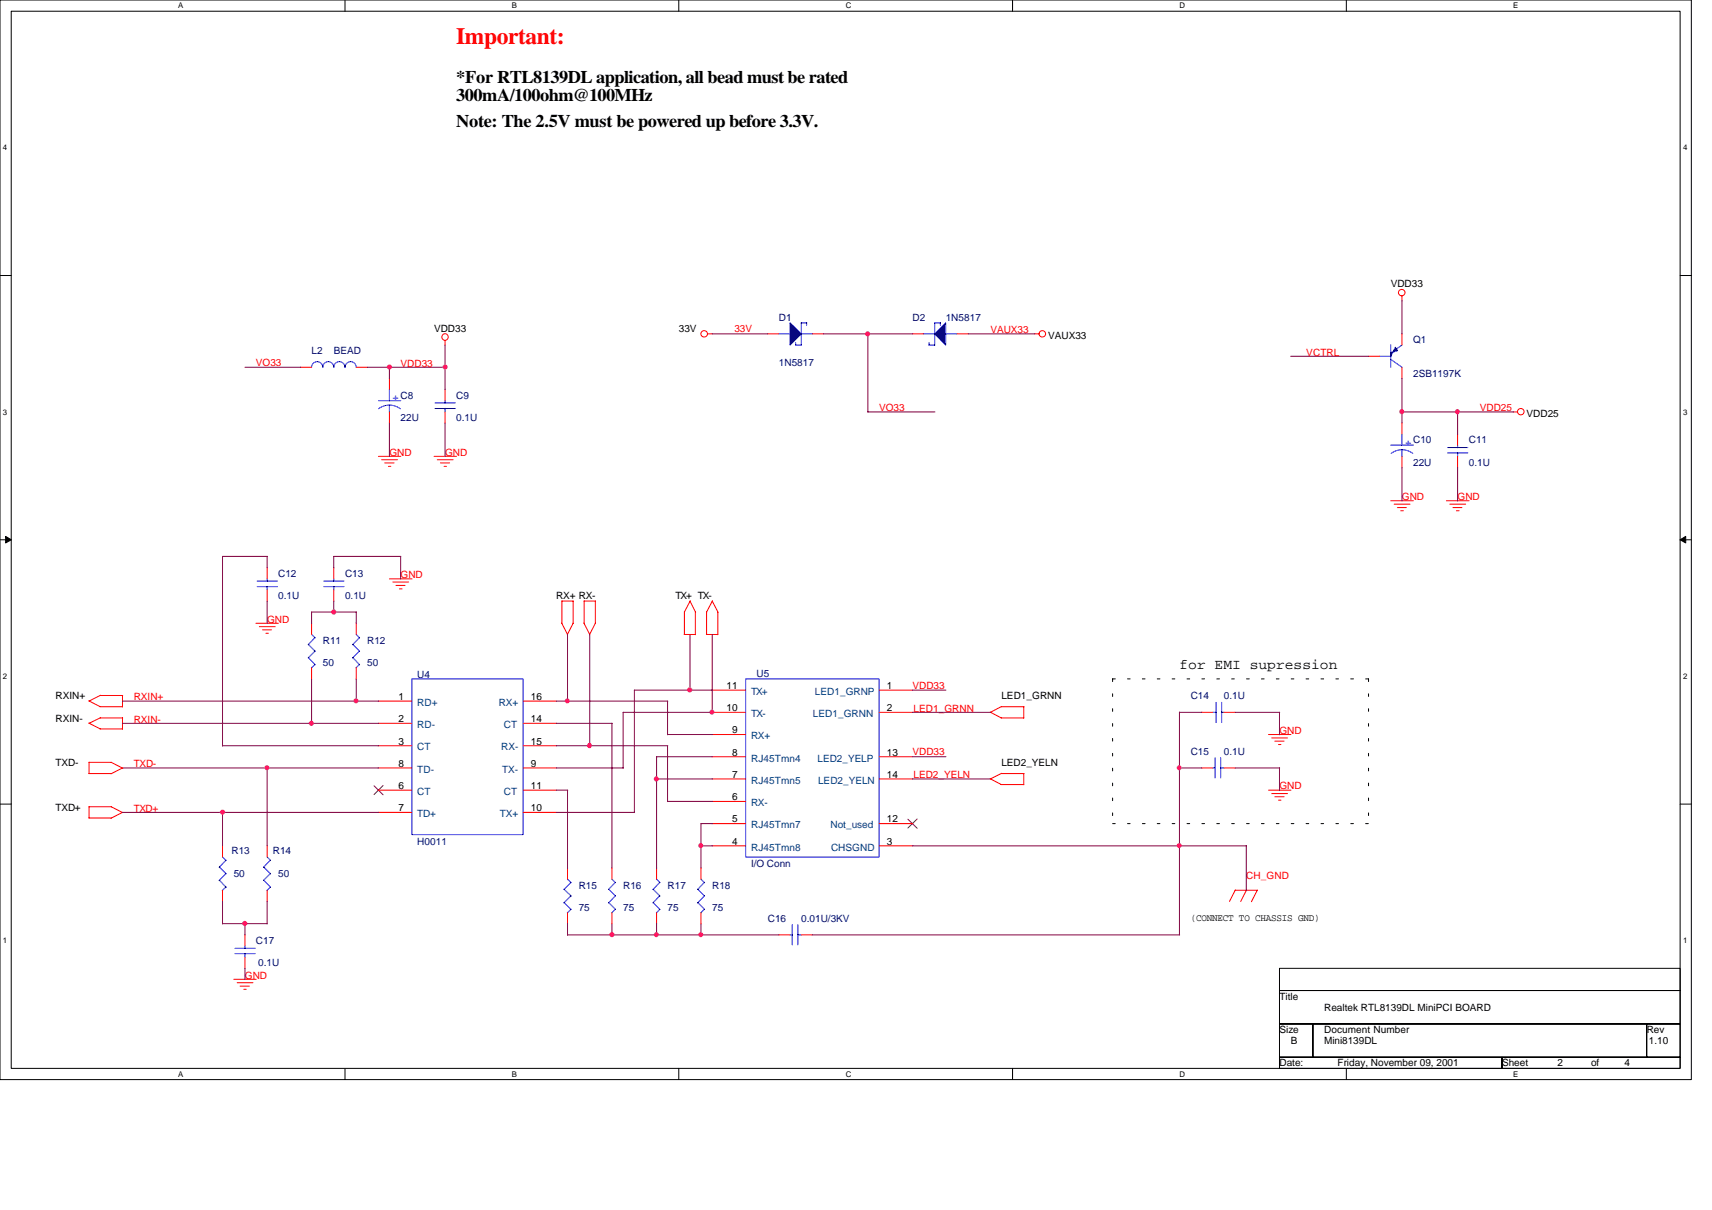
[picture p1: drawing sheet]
<svg xmlns="http://www.w3.org/2000/svg" width="297mm" height="210mm" viewBox="0 0 297 210" stroke-linecap="round" stroke-linejoin="round" font-family="sans-serif">
<path d="M0 0h293.5v187.3h-293.5zM1.9 1.9h289.6v183.4h-289.6z" fill="none" stroke="#000" stroke-width=".17"/>
<g fill="#fff">
<path d="M30.9 .2h.9v1.5h-.9z"/>
<path d="M30.9 185.5h.9v1.6h-.9z"/>
</g>
<path d="M59.9 0v1.9M59.9 185.3v2" fill="none" stroke="#000" stroke-width=".17"/>
<g fill="#fff">
<path d="M88.8 .2h.9v1.5h-.9z"/>
<path d="M88.8 185.5h.9v1.6h-.9z"/>
</g>
<path d="M117.8 0v1.9M117.8 185.3v2" fill="none" stroke="#000" stroke-width=".17"/>
<g fill="#fff">
<path d="M146.7 .2h1v1.5h-1z"/>
<path d="M146.7 185.5h1v1.6h-1z"/>
</g>
<path d="M175.7 0v1.9M175.7 185.3v2" fill="none" stroke="#000" stroke-width=".17"/>
<g fill="#fff">
<path d="M204.6 .2h1v1.5h-1z"/>
<path d="M204.6 185.5h1v1.6h-1z"/>
</g>
<path d="M233.6 0v1.9M233.6 185.3v2" fill="none" stroke="#000" stroke-width=".17"/>
<g fill="#fff">
<path d="M262.6 .2h.8v1.5h-.8z"/>
<path d="M262.6 185.5h.8v1.6h-.8z"/>
<path d="M.5 24.8h.8v1.6h-.8z"/>
<path d="M292 24.8h.8v1.6h-.8z"/>
<path d="M.5 70.7h.8v1.5h-.8z"/>
<path d="M292 70.7h.8v1.5h-.8z"/>
</g>
<path d="M0 47.8h1.9M291.5 47.8h2" fill="none" stroke="#000" stroke-width=".17"/>
<g fill="#fff">
<path d="M.5 116.5h.8v1.6h-.8z"/>
<path d="M292 116.5h.8v1.6h-.8z"/>
</g>
<path d="M0 93.6h1.9M291.5 93.6h2" fill="none" stroke="#000" stroke-width=".17"/>
<g fill="#000" stroke="#000" stroke-width=".17">
<path d="M1 93l.9 .6-.9 .6z" fill-rule="evenodd"/>
<path d="M291.5 93.6l1-.6v1.2z" fill-rule="evenodd"/>
</g>
<g fill="#fff">
<path d="M.5 162.4h.8v1.5h-.8z"/>
<path d="M292 162.4h.8v1.5h-.8z"/>
</g>
<path d="M0 139.5h1.9M291.5 139.5h2M222 177.6h5.8v5.8h-5.8zM222 168h69.5v3.8h-69.5zM222 171.8h69.5v5.8h-69.5zM227.8 177.6h57.9v5.8h-57.9zM285.7 177.6h5.8v5.8h-5.8zM222 183.4h38.6v1.9h-38.6zM260.6 183.4h30.9v1.9h-30.9z" fill="none" stroke="#000" stroke-width=".17"/>
<path d="M193 117.8v25.1M193 117.8h44.5M237.4 117.8v25.1M193 142.9h44.5" fill="none" stroke="#000" stroke-width=".17" stroke-dasharray=".5 2.1"/>
<g fill="none" stroke="#f00" stroke-width=".17">
<path d="M77.2 59.1v.8M122.8 57.9h.8M133.2 57.9h1.9M140.9 57.9h2M158.3 57.9h1.9M166 57.9h2M179.5 57.9h.8M243.2 51.4v.8M243.2 57.9v2M52.1 63.7h2M61.8 63.7h2M65.7 79.2h3.9"/>
<path d="M66.2 79.8h2.8M67.6 65.6v2M67.6 71.5v1.9M75.3 79.2h3.9M75.9 79.8h2.7M77.2 67.5v2M77.2 71.5v1.9M237.4 61.8h2M243.2 63.7v2M243.2 73.3v2M243.2 79.2v2M252.9 75.3v1.9"/>
<path d="M252.9 79.2v2M262.5 71.5h.8M46.4 98.4v2M57.9 98.4v2M66.8 80.3h1.6M67.4 80.9h.4M76.4 80.3h1.6M77 80.9h.5M241.3 86.9h3.9M241.9 87.5h2.7M242.4 88.1h1.6M243 88.6h.5"/>
<path d="M251 86.9h3.9M251.5 87.5h2.8M252.1 88.1h1.6M252.7 88.6h.5M44.4 108.1h3.9M45 108.7h2.8M45.6 109.3h1.5M46.1 109.9h.5M46.4 102.3v2M54.1 108.1v2M54.1 115.8v2M57.9 102.3v2"/>
<path d="M61.8 108.1v2M61.8 115.8v2M67.6 100.4h3.9M68.2 101h2.7M68.7 101.6h1.6M69.3 102.2h.5M97.5 108.1l1 2M97.5 104.3h2M97.5 104.2v3.9M99.4 104.3v3.9M99.4 108.1l-1 2M101.3 108.1l1 2"/>
<path d="M101.3 104.2v3.9M101.3 104.3h2M103.3 104.3v3.9M103.3 108.1l-1 2M118.7 106.1v4M119.7 104.3l1 1.9M119.8 104.2l-1.1 2M120.6 106.2v3.9h-1.9M122.6 106.1v4M123.5 119.7h5.9M123.6 104.3l1 1.9M123.6 104.2l-1 2"/>
<path d="M124.5 106.2v3.9h-1.9M152.5 119.7h5.9M15.4 121.6l2 1M15.4 125.4l2 1M15.4 134.2h3.9M15.5 132.2h3.8M15.5 132.2v2M15.5 139.9v2M15.5 140h3.8M17.4 122.6h3.9M17.4 126.4h3.9M17.4 120.6h3.9"/>
<path d="M17.4 124.5h3.9M17.4 120.6l-1.9 1M17.4 124.5l-1.9 1M19.3 132.2l2 1.1M19.3 140l2 1M21.3 120.6v2M21.3 124.5v2M21.3 133.2l-2 1M65.6 137.1h5.9M65.6 133.2h5.9M65.6 121.6h5.9M65.6 125.5h5.9"/>
<path d="M65.6 129.4h5.9M90.8 137.1h5.8M90.8 133.2h5.8M90.8 121.6h5.8M90.8 125.5h5.8M90.8 129.4h5.8M123.5 127.4h5.9M123.5 123.6h5.9M123.5 131.3h5.9M123.5 135.1h5.9M123.5 139h5.9M152.5 123.6h5.9"/>
<path d="M152.5 131.3h5.9M152.5 135.1h5.9M171.8 123.5l1.9 1M171.8 135.1l1.9 1M173.7 124.5h3.9M173.7 136.1h3.9M173.7 122.6h4M173.7 134.2h4M173.8 122.6l-2 1M173.8 134.2l-2 .9M177.6 122.6v2M177.6 134.2v1.9"/>
<path d="M208.4 133.2h2M208.4 123.6h2M212.3 133.2h2M212.3 123.6h2M220.1 127.4h3.9M220.1 137.1h3.9M220.6 128h2.8M220.6 137.7h2.8M221.2 128.6h1.6M221.2 138.2h1.6M221.8 129.2h.4M221.8 138.8h.4"/>
<path d="M15.4 141.9h3.9M21.3 140.9l-2 1M38.6 146.7v2M38.6 154.4v2M46.4 146.7v2M46.4 154.4v2M65.6 140.9h5.9M90.8 140.9h5.8M98.5 150.5v2M98.5 158.3v2M106.2 150.5v2M106.2 158.3v2"/>
<path d="M113.9 150.5v2M113.9 158.3v2M121.6 150.5v2M121.6 158.3v2M123.5 142.9h5.9M123.5 146.7h5.9M152.5 142.9h5.9M152.5 146.7h5.9M214.3 154.4h3.9M214.3 154.4l-1 2M216.3 154.4l-1 2M218.1 154.4l-1 2"/>
<path d="M40.6 169.9h3.8M41.1 170.5h2.8M41.7 171.1h1.6M42.3 171.6h.4M42.5 162.1v2M42.5 166v2M135.1 162.2h2M139 162.2h2"/>
<circle cx="77.2" cy="58.5" r=".56"/>
<circle cx="122.2" cy="57.9" r=".56"/>
<circle cx="180.9" cy="57.9" r=".56"/>
<circle cx="243.2" cy="50.8" r=".56"/>
<circle cx="263.9" cy="71.4" r=".56"/>
</g>
<g fill="none" stroke="#00f" stroke-width=".17">
<path d="M135.1 57.9h2M138 59.4v.5M139 56v3.9h-1M139 57.9h2M139 56h1M140 56v.4M160.2 57.9h2M161.2 59.9h1M161.2 59.4v.5M163.2 56v.4M163.2 56h-1v3.9M164 57.9h2"/>
<path d="M241.3 59.8v3.9M243.2 59.9l-1.9 1.4M54.1 63.7a.97 .97 0 0 1 .9-1 .97 .97 0 0 1 1 1 .95 .95 0 0 1 1-1 .95 .95 0 0 1 .9 1 .97 .97 0 0 1 1-1 .97 .97 0 0 1 1 1 .97 .97 0 0 1 .9-1 .97 .97 0 0 1 1 1M65.7 69.5h3.9M65.7 70.9a3.1 3.1 0 0 1 3.8 0M67.6 67.6v2M67.6 70.3v1.2M75.5 70.9h3.5M75.5 69.9h3.5M77.2 69.5v.4M77.2 70.8v.7M239.4 61.8h1.9"/>
<path d="M241.3 62.3l1.9 1.4M241.3 77.2h3.9M241.4 78.7a3.1 3.1 0 0 1 3.7 0M243.2 75.3v2M243.2 78v1.2M251.2 78.6h3.5M251.2 77.6h3.5M252.9 77.2v.5M252.9 78.5v.7M44.6 101.8h3.5M44.6 100.8h3.5M46.4 100.4v.4"/>
<path d="M46.4 101.7v.6M53.5 111.8l1.2 1.2M53.5 114.1l1.2 1.2M54.1 110.1l.6 .6M54.7 110.6l-1.2 1.2M54.7 112.9l-1.2 1.2M54.7 115.3l-.7 .6M56.2 101.8h3.5M56.2 100.8h3.5M57.9 100.4v.4M57.9 101.7v.6M61.2 111.8l1.2 1.2"/>
<path d="M61.2 114.1l1.2 1.2M61.8 110.1l.6 .6M62.4 110.6l-1.2 1.2M62.4 112.9l-1.2 1.2M62.4 115.3l-.6 .6M71.5 117.8h19.3v27h-19.3zM129.4 117.8h23.1v30.9h-23.1zM210.4 133.2h.5M210.4 123.6h.6M210.8 131.4v3.6M211 121.8v3.5M211.8 133.2h.5"/>
<path d="M211.8 131.4v3.6M211.9 123.6h.4M212 121.8v3.5M38.1 150.4l1.1 1.2M38.1 152.7l1.1 1.2M38.6 148.7l.6 .6M39.2 149.2l-1.2 1.3M39.2 151.6l-1.2 1.1M39.2 153.9l-.6 .6M45.8 150.4l1.1 1.2M45.8 152.7l1.1 1.2M46.4 148.7l.5 .6"/>
<path d="M46.9 149.2l-1.2 1.3M46.9 151.6l-1.2 1.1M46.9 153.9l-.6 .6M97.9 154.3l1.2 1.1M97.9 156.6l1.2 1.2M98.5 152.5l.6 .6M99.1 153.1l-1.3 1.2M99.1 155.4l-1.3 1.2M99.1 157.7l-.7 .7M105.6 154.3l1.2 1.1M105.6 156.6l1.2 1.2M106.2 152.5l.6 .6"/>
<path d="M106.8 153.1l-1.2 1.2M106.8 155.4l-1.2 1.2M106.8 157.7l-.7 .7M113.3 154.3l1.2 1.1M113.3 156.6l1.2 1.2M113.9 152.5l.6 .6M114.5 153.1l-1.2 1.2M114.5 155.4l-1.2 1.2M114.5 157.7l-.6 .7M121.1 154.3l1.2 1.1M121.1 156.6l1.2 1.2M121.6 152.5l.7 .6"/>
<path d="M122.2 153.1l-1.2 1.2M122.2 155.4l-1.2 1.2M122.2 157.7l-.6 .7M40.8 165.4h3.5M40.8 164.5h3.5M42.5 164.1v.4M42.5 165.4v.6M137.1 162.2h.4M137.5 160.4v3.5M138.4 162.2h.6M138.4 160.4v3.5"/>
</g>
<path d="M64.9 136.3l1.6 1.6M66.5 136.3l-1.6 1.5M157.5 142.1l1.6 1.6M159.1 142.1l-1.6 1.5" fill="none" stroke="#804000" stroke-width=".17"/>
<g fill="#00f" stroke="#00f" stroke-width=".17">
<path d="M242.1 60.2l.4 .6-1.2 .4v.6z" fill-rule="evenodd"/>
<path d="M137.1 56l1.9 1.9-1.9 2z" fill-rule="evenodd"/>
<path d="M164.1 56v3.9l-1.9-2z" fill-rule="evenodd"/>
</g>
<g fill="none" stroke="#800040" stroke-width=".17">
<path d="M77.2 59.8v7.8M123.5 57.9h9.7M142.9 57.9h15.5M150.6 57.9v13.6M168 57.9h11.6M243.2 52.2v5.8M42.5 63.7h9.7M63.7 63.7h13.6M67.6 63.7v2M67.6 73.4v5.8M77.2 73.4v5.8M150.6 71.5h11.6"/>
<path d="M223.9 61.8h13.6M243.2 65.7v7.7M243.2 71.5h19.4M252.9 71.5v3.9M46.4 96.5v2M46.4 96.5h-7.8v32.9M69.5 96.5v4M69.6 96.5h-11.7v2M243.2 81.1v5.8M252.9 81.1v5.8M46.4 104.3v3.9M54.1 117.8v7.7"/>
<path d="M57.9 104.3v1.9M61.8 106.2v2M61.8 117.8v3.9M61.8 106.2h-7.7v2M98.5 110.1v11.6M102.3 110.1v19.3M119.7 110.1v9.7M123.6 110.1v13.5M123.6 119.7h-13.5v21.3M158.3 119.7h5.8M21.3 121.6h44.4M21.3 125.5h44.4"/>
<path d="M21.3 133.2h44.4M38.6 129.4h27.1M46.4 133.2v13.6M96.5 121.6h19.4M96.5 125.5h9.7M96.5 129.4h19.4M96.5 133.2h11.7M96.5 137.1h2M98.5 137.1v13.5M106.2 125.5v25.1M113.9 135.1h9.7M115.8 127.4h7.8"/>
<path d="M115.8 139h7.8M115.8 121.6v5.9M115.8 129.4v9.7M123.6 123.6h-15.5v9.7M123.6 131.3h-9.7v19.3M158.3 123.6h13.6M158.3 131.3h5.8M158.3 135.1h13.6M204.6 123.6h3.9M204.6 133.2h3.9M204.6 123.5v38.7M214.3 123.6h7.7"/>
<path d="M214.3 133.2h7.7M222 123.6v3.9M222 133.2v3.9M21.3 140.9h44.4M38.6 140.9v5.9M38.6 156.4v3.9M46.4 156.4v3.9M96.5 140.9h13.6M121.6 146.7h2M123.6 142.9h-2v7.7M158.3 146.7h58M216.2 146.7v7.8"/>
<path d="M38.6 160.2h7.8M42.5 160.2v2M42.5 168v1.9M98.5 162.2h36.7M98.5 160.2v2M106.2 160.2v2M113.9 160.2v2M121.6 160.2v2M140.9 162.2h63.8"/>
</g>
<g fill="#f0f" stroke="#f0f" stroke-width=".17">
<circle cx="57.9" cy="106.2" r=".38"/>
<circle cx="98.4" cy="121.6" r=".36"/>
<circle cx="54" cy="125.5" r=".37"/>
<circle cx="46.3" cy="133.2" r=".36"/>
<circle cx="106.2" cy="162.1" r=".37"/>
<circle cx="113.9" cy="135.1" r=".37"/>
<circle cx="113.9" cy="162.1" r=".36"/>
<circle cx="121.6" cy="146.7" r=".36"/>
<circle cx="61.8" cy="121.6" r=".37"/>
<circle cx="42.5" cy="160.2" r=".37"/>
<circle cx="204.6" cy="146.7" r=".36"/>
<circle cx="204.6" cy="133.2" r=".36"/>
<circle cx="121.6" cy="162.1" r=".36"/>
<circle cx="38.6" cy="140.9" r=".37"/>
<circle cx="252.8" cy="71.4" r=".37"/>
<circle cx="243.2" cy="71.4" r=".37"/>
<circle cx="77.2" cy="63.7" r=".37"/>
<circle cx="67.6" cy="63.7" r=".37"/>
<circle cx="123.5" cy="123.5" r=".36"/>
<circle cx="102.3" cy="129.3" r=".37"/>
<circle cx="119.7" cy="119.7" r=".38"/>
<circle cx="150.5" cy="57.9" r=".37"/>
</g>
<text font-size="4.1" fill="#f00" x="79.2" y="7.6">Important:</text>
<g font-size="3.1">
<text x="79.2" y="14.4">*For RTL8139DL application, all bead must be rated</text>
<text x="79.2" y="17.5">300mA/100ohm@100MHz</text>
<text x="79.2" y="22.1">Note: The 2.5V must be powered up before 3.3V.</text>
</g>
<text font-size="2.5" x="204.6" y="116">for EMI supression</text>
<g font-size="1.7">
<text x="241.3" y="49.9">VDD33</text>
<text x="75.3" y="57.6">VDD33</text>
<text x="117.8" y="57.6">33V</text>
<text x="181.9" y="58.8">VAUX33</text>
<text x="264.9" y="72.3">VDD25</text>
<text x="96.5" y="103.9">RX+ RX-</text>
<text x="117.2" y="103.9">TX+ TX-</text>
<text x="126.1" y="119.5">11</text>
<text x="153.9" y="119.5">1</text>
<text x="9.7" y="121.3">RXIN+</text>
<text x="9.7" y="125.2">RXIN-</text>
<text x="69.1" y="121.5">1</text>
<text x="69.1" y="125.3">2</text>
<text x="92.1" y="121.5">16</text>
<text x="92.1" y="125.3">14</text>
<text x="126.1" y="123.4">10</text>
<text x="153.9" y="123.4">2</text>
<text x="173.7" y="121.3">LED1_GRNN</text>
<text x="69.1" y="129.2">3</text>
<text x="92.1" y="129.2">15</text>
<text x="127" y="127.2">9</text>
<text x="127" y="131.1">8</text>
<text x="153.9" y="131.1">13</text>
<text x="9.7" y="132.9">TXD-</text>
<text x="69.1" y="133">8</text>
<text x="69.1" y="136.9">6</text>
<text x="92.1" y="133">9</text>
<text x="92.1" y="136.9">11</text>
<text x="127" y="135">7</text>
<text x="153.9" y="135">14</text>
<text x="173.7" y="132.9">LED2_YELN</text>
<text x="9.7" y="140.6">TXD+</text>
<text x="69.1" y="140.8">7</text>
<text x="92.1" y="140.8">10</text>
<text x="127" y="138.8">6</text>
<text x="127" y="142.7">5</text>
<text x="153.9" y="142.7">12</text>
<text x="127" y="146.5">4</text>
<text x="153.9" y="146.5">3</text>
<text x="206.6" y="159.8">(CONNECT TO CHASSIS GND)</text>
<text x="222" y="173.4">Title</text>
<text x="222" y="179.2">Size</text>
<text x="229.7" y="179.2">Document Number</text>
<text x="229.7" y="175.3">Realtek RTL8139DL MiniPCI BOARD</text>
<text x="285.7" y="179.2">Rev</text>
<text x="222" y="185">Date:</text>
<text x="223.9" y="181.1">B</text>
<text x="229.7" y="181.1">Mini8139DL</text>
<text x="232.1" y="185">Friday, November 09, 2001</text>
<text x="260.6" y="185">Sheet</text>
<text x="270.3" y="185">2</text>
<text x="276.1" y="185">of</text>
<text x="281.9" y="185">4</text>
<text x="286.1" y="181.1">1.10</text>
</g>
<g font-size="1.7" fill="#f00">
<text x="127.4" y="57.6">33V</text>
<text x="171.8" y="57.8">VAUX33</text>
<text x="44.4" y="63.4">VO33</text>
<text x="69.5" y="63.6">VDD33</text>
<text x="226.7" y="61.7">VCTRL</text>
<text x="152.5" y="71.3">VO33</text>
<text x="256.8" y="71.3">VDD25</text>
<text x="67.6" y="79">GND</text>
<text x="77.2" y="79">GND</text>
<text x="243.2" y="86.7">GND</text>
<text x="252.9" y="86.7">GND</text>
<text x="69.5" y="100.3">GND</text>
<text x="46.4" y="108">GND</text>
<text x="158.3" y="119.6">VDD33</text>
<text x="23.2" y="125.3">RXIN-</text>
<text x="23.2" y="121.5">RXIN+</text>
<text x="158.5" y="123.4">LED1_GRNN</text>
<text x="158.3" y="131">VDD33</text>
<text x="222" y="127.3">GND</text>
<text x="23.2" y="133.1">TXD-</text>
<text x="158.5" y="135">LED2_YELN</text>
<text x="222" y="136.9">GND</text>
<text x="23.2" y="140.8">TXD+</text>
<text x="216.2" y="152.4">CH_GND</text>
<text x="42.5" y="169.8">GND</text>
</g>
<g font-size="1.7" fill="#000080">
<text x="135.1" y="55.7">D1</text>
<text x="158.3" y="55.7">D2</text>
<text x="164.1" y="55.7">1N5817</text>
<text x="245.2" y="59.5">Q1</text>
<text x="54.1" y="61.5">L2</text>
<text x="57.9" y="61.5">BEAD</text>
<text x="135.1" y="63.4">1N5817</text>
<text x="245.2" y="65.3">2SB1197K</text>
<text x="79.2" y="69.2">C9</text>
<text x="69.5" y="73.1">22U</text>
<text x="79.2" y="73.1">0.1U</text>
<text x="254.8" y="76.9">C11</text>
<text x="245.2" y="80.8">22U</text>
<text x="254.8" y="80.8">0.1U</text>
<text x="48.3" y="100.1">C12</text>
<text x="59.9" y="100.1">C13</text>
<text x="48.3" y="103.9">0.1U</text>
<text x="59.9" y="103.9">0.1U</text>
<text x="56" y="111.7">R11</text>
<text x="63.7" y="111.7">R12</text>
<text x="56" y="115.5">50</text>
<text x="63.7" y="115.5">50</text>
<text x="72.4" y="117.6">U4</text>
<text x="131.3" y="117.4">U5</text>
<text x="206.6" y="121.3">C14</text>
<text x="212.3" y="121.3">0.1U</text>
<text x="206.6" y="131">C15</text>
<text x="212.3" y="131">0.1U</text>
<text x="40.2" y="148.1">R13</text>
<text x="47.3" y="148.1">R14</text>
<text x="72.4" y="146.6">H0011</text>
<text x="40.6" y="152.2">50</text>
<text x="48.3" y="152.2">50</text>
<text x="100.4" y="154.1">R15</text>
<text x="108.1" y="154.1">R16</text>
<text x="115.8" y="154.1">R17</text>
<text x="123.6" y="154.1">R18</text>
<text x="130.3" y="150.5">I/O Conn</text>
<text x="100.4" y="158">75</text>
<text x="108.1" y="158">75</text>
<text x="115.8" y="158">75</text>
<text x="123.6" y="158">75</text>
<text x="133.2" y="159.9">C16</text>
<text x="139" y="159.9">0.01U/3KV</text>
<text x="44.4" y="163.8">C17</text>
<text x="44.8" y="167.6">0.1U</text>
</g>
<g font-size="1.7" fill="#00f">
<text x="68.2" y="69.6">+ C8</text>
<text x="243.8" y="77.3">+ C10</text>
</g>
<g font-size="1.7" fill="#004080">
<text x="72.4" y="122.5">RD+</text>
<text x="86.5" y="122.5">RX+</text>
<text x="130.3" y="120.5">TX+</text>
<text x="130.3" y="124.4">TX-</text>
<text x="141.1" y="124.4">LED1_GRNN</text>
<text x="141.4" y="120.5">LED1_GRNP</text>
<text x="72.4" y="126.3">RD-</text>
<text x="72.4" y="130.2">CT</text>
<text x="87" y="130.2">RX-</text>
<text x="87.4" y="126.3">CT</text>
<text x="130.3" y="128.3">RX+</text>
<text x="72.4" y="134.1">TD-</text>
<text x="72.4" y="137.9">CT</text>
<text x="87.1" y="134.1">TX-</text>
<text x="87.4" y="137.9">CT</text>
<text x="130.3" y="132.1">RJ45Tmn4</text>
<text x="130.3" y="136">RJ45Tmn5</text>
<text x="141.9" y="132.1">LED2_YELP</text>
<text x="141.9" y="136">LED2_YELN</text>
<text x="72.4" y="141.8">TD+</text>
<text x="86.7" y="141.8">TX+</text>
<text x="130.3" y="139.8">RX-</text>
<text x="130.3" y="143.7">RJ45Tmn7</text>
<text x="144.1" y="143.7">Not_used</text>
<text x="130.3" y="147.6">RJ45Tmn8</text>
<text x="144.2" y="147.6">CHSGND</text>
</g>
<g font-size="1.4">
<text x="30.9" y="1.4">A</text>
<text x="88.8" y="1.4">B</text>
<text x="146.7" y="1.4">C</text>
<text x="204.6" y="1.4">D</text>
<text x="262.6" y="1.4">E</text>
<text x=".5" y="26.1">4</text>
<text x="292" y="26.1">4</text>
<text x=".5" y="71.9">3</text>
<text x="292" y="71.9">3</text>
<text x=".5" y="117.8">2</text>
<text x="292" y="117.8">2</text>
<text x=".5" y="163.6">1</text>
<text x="292" y="163.6">1</text>
<text x="30.9" y="186.8">A</text>
<text x="88.8" y="186.8">B</text>
<text x="146.7" y="186.8">C</text>
<text x="204.6" y="186.8">D</text>
<text x="262.6" y="186.8">E</text>
</g>
</svg>
